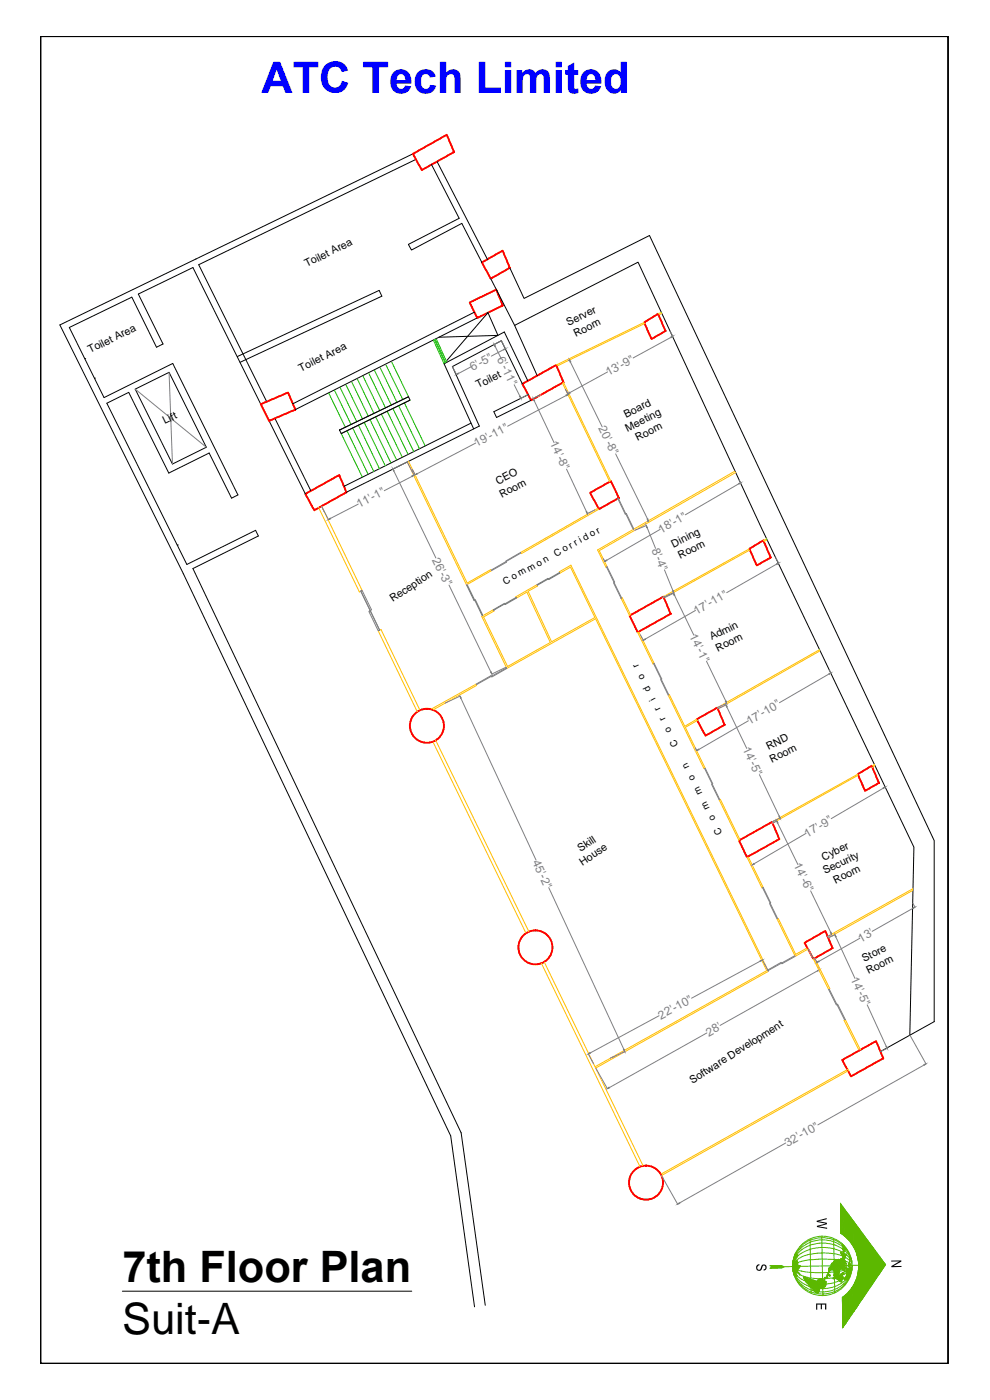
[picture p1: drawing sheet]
<svg xmlns="http://www.w3.org/2000/svg" width="297mm" height="420mm" viewBox="0 0 297 420" stroke-linecap="round" stroke-linejoin="round" font-family="sans-serif">
<!-- layer: wall -->
<g fill="none" stroke="#000" stroke-width=".3">
<path d="M123.9 46.2l-105.9 51.3 37 74.6 80.2 168.8 7.2 51.3M124.7 47.9l-65.1 31.5 20.4 41.2M129.5 49.4l8.3 16.1-15.3 7.8 1 1.7 15.1-8 6 11.8M131.2 48.5l15.1 29.4M58.8 77.7v.1M142.3 93.7l-54.5 27.5M143.2 95.4l-54.6 27.5M147.2 83.6l7.2 14M153 80.4l4.2 9.2 37.7-18.9 85.4 181.6v54.3l-16.1 9M25.4 107.6h.1M28.3 113.5h.1M40.6 116.8l10.1-5.1 11.2 22.5-10.2 5.1z"/>
<path d="M71.2 107l42.6-19.8 .8 1.7-42.6 19.8M131.7 101.2l17.7-.5-3-6.9-13.2 15.4M133.2 109.2l18.1-9.6 7.1 14.8M133.2 109.2l8.9 19.5M156.7 115.2l-6.3-12.9-14.7 7.7 8.1 17.9-39.9 19.8M158.5 118.4l-10.3 5.2 .8 1.7 10.4-5.2M161.2 112.7l-6.8-15.1 37-18.9 36.9 79.4 45.9 96.1-1.2 56.5M78.2 121.3l-20.3-41-16.4 8 7.4 14.9-1.9 1-7.4-15-18.8 9.1 10.4 21 20.6-10.2 19.6 39.4-1.9 1-6.7-13.5-12.2 6-12-24.2-6.5 3.2 24 48.4 20.6-10.2 .8 1.7-19.6 9.7 80.5 169.4 7.2 51.7M80.7 126.3l10.9 21.9M82.5 125.5l10.8 21.9M101.9 129.1l20.7-10 .4 1-20.6 10zM141.3 127l-38.1 19"/>
<path d="M53.2 163.6h.1"/>
</g>
<!-- layer: column -->
<g fill="none" stroke="#f00" stroke-width=".59">
<path d="M123.9 46.2l10.1-5.7 2.2 5.1-9.7 5.4zM144.6 78.8l6.2-3.6 2.2 5.2-5.8 3.2zM140.9 90.8l8-3.9 1.9 4.8-7.6 3.7zM193.3 96.8l4.2-2.6 2.2 5.1-4.2 2.5zM156.7 115.2l10.2-5.7 2.2 5.2-9.7 5.4zM78.2 121.3l8.2-3.5 2.2 5.1-7.9 3.4zM91.6 148.2l10.2-5.6 2.1 5.1-9.6 5.4zM177.1 147.9l6.2-3.5 2.4 5-6 3.4zM224.8 164.7l4.2-2.5 2.2 5.1-4.2 2.4zM188.9 184.8l10.2-5.7 2.1 5.1-9.9 5.6zM209 215.9l6.2-3.5 2.2 5.1-5.7 3.3zM257.4 232.4l4.1-2.6 2.2 5.2-4.1 2.3z"/>
<path d="M221.7 252.3l10-5.6 2.1 5.1-9.7 5.4zM241.4 282.9l6.2-3.5 2.2 5.2-5.7 3.2zM252.7 318.1l10.2-5.7 2.1 5.2-9.7 5.4z"/>
<circle cx="128.1" cy="217.8" r="5.1"/>
<circle cx="160.6" cy="284.3" r="5.1"/>
<circle cx="193.8" cy="354.9" r="5.1"/>
</g>
<!-- layer: glass -->
<g fill="none" stroke="#ffbf00" stroke-width=".3">
<path d="M193.3 96.8l-26.4 12.7M193.4 97.1l-26.3 12.8M198.4 93.8l-.9 .4M198.6 94.1l-1 .5M168.7 114.9l14.2 29.7M169.1 114.7l14.2 29.7M122.6 138.5l17.6 36.5 7-4 .2 .3-7.4 4.2-17.8-36.9M96.5 151.9l12.1 25.3-.8 .5-12.2-25.4M179.5 152.5l-23.2 13.3 .1 .3 23.3-13.3M220.5 141.4l-41.2 23.6 2.5 5.2 .3-.2-2.3-4.7 40.9-23.5M224.8 164.7l-25.7 14.4M225 165l-25.8 14.4"/>
<path d="M230 161.7l-1 .5M230.2 162.1l-1 .4M189.2 184.6l-2.5-5.2-.3 .2 2.5 5.2M191.7 189.6l4.6 9.5-.4 .1-4.6-9.4M245.9 195l-30.7 17.4M246.1 195.3l-30.7 17.5M126 213.1l-11.7-24.2-.8 .5 11.7 24.2M129.3 212.8l13.5-7.5 .2 .4-13.1 7.3M209 215.9l-3.5 2.1-4.7-9.5-.3 .1 10.7 22.1 .4-.2-6-12.2 3.6-2.1M129.9 222.6l27.9 57.4M130.7 222.2l28 57.4M257.4 232.4l-25.7 14.3"/>
<path d="M257.5 232.6l-25.7 14.4M262.4 229.5l-.8 .4M262.5 229.8l-.8 .5M222.1 252.1l-6-12.2-.3 .2 5.9 12.2M224.5 257.1l4.5 9.2-.4 .2-4.5-9.3M273.9 267.2l-25.4 14.3M274 266.7l-25.7 14.3M162.4 289.1l29.6 61.1M163.3 288.7l29.7 61.2M230.1 291.3l-51.4-105.6-26.6 14.9-7.6-15.6 3.5-2 .2 .4-3.1 1.8 7.2 14.8 12.8-7.2-7-15.1-3.1 1.8-.2-.4 6.3-3.6 .2 .4-2.8 1.5 7 15.2 13-7.3-7.3-15.1-3.2 1.8-.2-.4 3.5-2 59.3 121.9-51.9 29M230.4 291.1l-51.9 29.1M242.2 284.5l-3.5 1.9-5.2-10.7-.3 .2 5.4 11.1 3.8-2.2"/>
<path d="M244.4 287.6l4.6 9.1-.4 .2-4.5-9.1M258.2 315.1l-4.6-9.1-.3 .2 4.5 9.1M254.5 320.9l-56.2 31.5M254.7 321.3l-56.2 31.5"/>
</g>
<!-- layer: dimension -->
<g fill="none" stroke="#808080" stroke-width=".3">
<path d="M201.1 99.6l.8 1.4M40.6 116.8l21.3 17.4M50.7 111.7l1 27.6M135.7 110.1l1.3 2.3M141.2 110.1l-3.6 2M148.6 104l1.7 3.4M150.4 102.3l-2.2 1.1M150.5 102.3l1.2 2.4M151.1 104.9l-3.7 2M154.3 115.5l1.7 3.4M158.5 118.4l-2.2 1.1M162.3 118.5l-2.4 1.1"/>
<path d="M169.9 118.7l-17.6 9.2M170.4 118.2l-.8-1.4 .9 1.6M170.9 108l-.5 .2M171.1 108.6l9.6 19.5M182.3 111.6l-11.3 6.2M201.3 101.2l-11.3 6.2M122.1 138.7l-4.3 2M122.2 138.7l2.1 3.9M142.8 133l-17.6 9.2M160.2 120.2l6.1 12.7M184.7 136.2l9.6 19.5M96.5 152l2.1 3.9"/>
<path d="M107.5 151.3l-8.4 4.3M118.2 141.3l12.6 26.2M123.7 142.9l-8.4 4.4M123.7 140.9l.9 1.6M170 140.8l6 12.7M178.5 153l-2.3 1.1M185.3 149.6l2.3 4.7 .3-.2 2.3 4.7M185.5 149.5l4.5 9.4M193.9 157.7l-3.5 1.5M194.2 158.3l2.5 6.3M194.6 156.3l-.4 .2M198.1 158.9l-16.1 9.2"/>
<path d="M221.7 145.2l-16.1 9.3M221.8 144l.5 .9M108.2 177.4l5.7 11.8-.4 .2-2.8-5.9 .8-.5-2.9-5.8zM108.3 177.4l5.6 11.8M134.7 175.6l12.6 26.1M140 175.5h.2l2.3 4.7-.2 .1zM156.3 165.8l-4.6 2.6 .2 .3-4.5 2.6M156.4 165.9l-9.1 5.2M161.1 175.5l.1 .2 6.8-3.9v.2l-3.4 1.9-.2-.3zM181 167.6l.5 .9M182 170.1l4.5 9.4M182.1 170l2.3 4.7-.3 .2 2.3 4.7"/>
<path d="M199.4 171l2.5 6.3M202.1 178l-2.8 1.4M202.2 177.8l-3.5 1.5M202.4 178.6l5.8 12M232.7 167.4l1 1.6M233.1 169.3l-15.1 8.6M142.6 180l-.3 .3M144.9 184.8l-2.3-4.8-.1 .2 2.2 4.7M148 183l.1 .2 6.8-3.9 .1 .2-3.4 1.9-.2-.4zM192.1 190.5l1 1.7M196.1 199.2l4.6 9.4M196.3 199.1l2.3 4.7-.4 .1 2.3 4.7"/>
<path d="M208.7 183.2l-15.1 8.6M212 198.4l5.8 12M138.1 208.9l-4.5 2.1M138.3 209.5l22.5 48.6M151.9 200.2l-4.4 2.1M152 200.4l-9.1 5.1M152.1 200.6l-4.6 2.6-.2-.4-4.5 2.5M217.9 211.6l-2.5 1.1M218.1 211l-2.9 1.4M218.1 212.2l5.9 12.4M224.6 216.3l-15 8.6M248.8 202.3l-14.9 8.6"/>
<path d="M248.8 201.1l.6 .9M208.6 224.4l.5 .9M211.4 230.6l4.6 9.4M211.6 230.5l2.2 4.7-.3 .2 2.3 4.7M227.9 232.5l5.9 12.4M265 236.5l-15.6 9.2M265.6 236.2h.1M225.7 259.5v.1M233.1 246.4l-1.3 .6M233.3 247l6.1 12.5M234.1 245.5l-2.4 1.2M241.9 250.1l-15.7 9.1"/>
<path d="M164.6 266.4l22.6 48.6M228.8 266.4l4.6 9.3M229 266.3l2.2 4.7-.3 .2 2.3 4.7M243.2 267.4l6.1 12.5M273.9 271l.6 1.3M274 272.6l-12.3 6.9M228.2 288.4l-20.7 11.2M228.7 288.1l1.6 3M230.4 291.1l.2 .4M238.5 286.8l-8 4.5M238.6 287l-4 2.2-.2-.4-4.1 2.3M242.5 284.8l3.4 6.3"/>
<path d="M244.4 287.6l.8 1.3M245.3 291.3l-29.3 16.4M248.6 296.9l2.3 4.7 .4-.2 2.3 4.6M248.8 296.8l4.6 9.3M249.6 280.4l-1.3 .6M250.5 280.5l-2 1M250.8 281.1l5.7 12.5M258 281.6l-12.3 6.9M176.5 316.3l1.6 3M187.5 315.6l-4.4 2M197.8 304.8l-20.7 11.2M212.1 310l-29.3 16.4"/>
<path d="M260.2 301.6l5.7 12.5M266.2 314.6l-2 1M273 310.7l4.8 8.6M277.3 319.6l-31.9 18M178.7 320.5l3.6 6.3M198.5 352.8l4.8 8.6M235.8 343l-32 18"/>
</g>
<!-- layer: window -->
<g fill="none" stroke="#00b800" stroke-width=".3">
<path d="M98.6 117.9l5 10.3M100.3 117.1l5 10.3M102 116.3l5 10.3M103.8 115.4l5 10.3M105.5 114.6l5 10.3M107.2 113.8l5 10.3M108.9 112.9l5 10.3M110.7 112.1l5 10.3M112.4 111.2l5 10.4M114.1 110.4l5 10.3M115.8 109.6l5 10.3M117.6 108.7l5 10.4-20.7 10"/>
<path d="M130 102.1l3.2 7.1M130.4 101.9l3.2 7.1M130.5 101.8l3.2 7.1M130.9 101.6l3.2 7.1M104.1 129.3l6.4 13.1M105.8 128.4l6.4 13.1M107.5 127.6l6.3 13.1M109.3 126.8l6.3 13M111 125.9l6.3 13M112.7 125.1l6.3 13M114.4 124.3l6.3 12.9M116.2 123.4l6.2 13"/>
<path d="M117.9 122.6l6.2 12.9M119.6 121.8l6.3 12.9M121.3 120.9l6.3 12.9M123 120.1l-20.6 10 6.3 13.1"/>
</g>
<!-- layer: dimension -->
<g fill="#808080" stroke="#808080" stroke-width=".3">
<path d="M98.5 155.9l.6-.4 .1 .2z"/>
<path d="M123.6 142.8l.6-.2-.5 .4z"/>
<path d="M117.9 140.7l.4 .6-.2 .1z"/>
<path d="M147.2 201.7h.2l.2 .6z"/>
<path d="M124.6 142.5l.5-.4 .1 .2z"/>
<path d="M169.9 118.6l.6-.2-.6 .4z"/>
<path d="M175.9 153.6l.1-.1 .2 .6z"/>
<path d="M160 119.6l.4 .5-.2 .1z"/>
<path d="M170.4 118.1l.5-.4 .1 .2z"/>
<path d="M201.3 101.2l.6-.3-.5 .4z"/>
<path d="M170.9 108l.4 .6-.3 .1z"/>
<path d="M194.2 155.8l.2-.1 .1 .6z"/>
<path d="M193.9 157.7l.3 .6-.1 .1z"/>
<path d="M201.8 177.3l.2-.1 .2 .7z"/>
<path d="M181.5 168.5l.5-.5 .1 .3z"/>
<path d="M221.6 145.1l.7-.2-.5 .4z"/>
<path d="M217.6 210.5l.3-.1 .1 .6z"/>
<path d="M202.1 178l.4 .6-.3 .1z"/>
<path d="M193.1 192.1l.5-.4v.2z"/>
<path d="M233 169.2l.7-.2-.6 .4z"/>
<path d="M209.1 225.2l.5-.4 .1 .2z"/>
<path d="M248.7 202.2l.6-.2-.5 .4z"/>
<path d="M217.8 211.6l.4 .5-.2 .1z"/>
<path d="M233.7 245l.2-.1 .2 .6z"/>
<path d="M233.1 246.4l.3 .6h-.2z"/>
<path d="M249.1 279.9l.3-.1 .1 .6z"/>
<path d="M265 236.5l.6-.3-.5 .4z"/>
<path d="M225.7 259.6l.5-.4 .1 .2z"/>
<path d="M250.5 280.5l.4 .6-.2 .1z"/>
<path d="M265.8 314.1l.2-.1 .2 .6z"/>
<path d="M277.2 319.5l.6-.2-.5 .4z"/>
<path d="M203.3 361.4l.5-.4 .1 .2z"/>
<path d="M182.2 326.7l.5-.4 .2 .2z"/>
<path d="M245.3 291.2l.6-.2-.5 .5z"/>
<path d="M228.1 288.3l.6-.2-.5 .4z"/>
<path d="M176.5 316.3l.5-.4 .1 .2z"/>
<path d="M138 208.9l.4 .6-.2 .1z"/>
<path d="M187.1 315l.2-.1 .2 .7z"/>
<path d="M151.1 104.8l.6-.2-.6 .4z"/>
<path d="M137 112.4l.5-.4 .1 .2z"/>
<path d="M155.9 119l.2-.1 .2 .6z"/>
<path d="M148.3 103.4l.3 .5-.1 .1z"/>
<path d="M245.1 288.8l.5-.4 .2 .2z"/>
<path d="M273.9 272.4l.6-.2-.5 .5z"/>
</g>
<path d="M12.2 10.9h272.3v398.3h-272.3z" fill="none" stroke="#000" stroke-width=".55"/>
<path d="M36.7 387.5h86.8" fill="none" stroke="#000" stroke-width=".3"/>
<!-- layer: Tree -->
<path d="M252.2 361.3l13.5 18.2-12.8 18.8-.2-8.9" fill="none" stroke="#00b800" stroke-width=".3"/>
<!-- layer: S.tree -->
<g fill="none" stroke="#5cb800" stroke-width=".3">
<path d="M231 379.8h3.5l.8 .4-.8 .4h-3.5l.8-.4zM231.5 380l3-.1 .5 .3-.5 .2-3 .1 .5-.3zM237.8 379.3l1.7 1.5M237.8 379.6l1.5 1.4M237.8 379.8l1.5 1.4M237.8 379.9l1.5 1.4M237.9 378.8l1.8 1.8M237.9 379l1.8 1.7M237.9 378.5l2 1.9M237.9 378.6l1.9 1.9M238 378.3l2 1.9M238 378l.4 .4"/>
<path d="M238 378.2l.4 .4M238.1 377.9l.3 .4M238.1 377.8l.4 .3M238.1 377.6l.5 .5M238.2 377.5l.5 .5M238.2 377.3l.6 .6M238.3 377.2l.5 .5M238.3 377l.6 .6M238.4 376.9l.5 .6M238.4 376.8l.6 .6M238.4 376.7l.7 .6M238.6 376.4l.6 .6"/>
<path d="M238.6 376.3l.7 .7M238.6 378.7l.7 .7M238.6 376.2l.7 .6M238.7 378.7l.6 .6M238.8 378.6l.6 .6M238.9 376.2l.4 .5M238.9 378.5l.5 .5M238.9 378.4l.3 .3M239 378.3l.2 .2M239.2 377.2l-.7-.7 .1 7.2M239.7 379.8l.3 .3M239.9 379.8h.1"/>
<path d="M240.4 374.1l-1.8 2.4-.6 2.2M240.4 378.6l-2.5 1.1M243 378.1l3.7-.2 4.2 .1 2.6 .4 2.1 .9M243 371.8l.3 16.4M243.1 378.1l-2.7 .5M243.1 375a7.8 7.8 0 0 0-5.2 4.1l1.7 1.7M243.1 372.8a9.9 9.9 0 0 1 9.9 1.5M243.2 372.1l-1.6 .9-1.3 1M243.2 372.8a8.3 8.3 0 0 0-5.3 6M243.2 372.2a8.9 8.9 0 0 1 12.3 6.1M246.6 371l.3 17.9M249.3 379.5l.1 .1"/>
<path d="M249.4 380l2.3 2.3M249.4 379.5h.1M249.5 379.9l2.3 2.2M249.5 379.4v.1M249.5 379.8l2.3 2.2M249.5 379.3l.2 .1M249.6 379.1h.1M249.6 379.7l2.3 2.1M249.7 379.5l2.2 2.2M249.7 379.2v.1M249.7 379.5l2.2 2M249.8 379.1v.1"/>
<path d="M249.8 379.4l2.1 1.9M249.9 379l2.1 2.1M249.9 379.3l2 1.9M250 379l2.1 2M250 378.9l2.2 2M250.1 373.5a10.3 10.3 0 0 0-11.4 3.6l-.8 1.8M250.1 371.7l.4 16.4M250.1 378.8l2.2 2.1M250.2 373.5a7.8 7.8 0 0 1 5.4 5M250.2 378.7l2.3 2.2M250.2 374.8l-3.6-.4-3.5 .5M250.2 374.8l2.8 1.1"/>
<path d="M250.3 378.6l2.4 2.3M250.3 376.3a17 17 0 0 0-10.8 1.5l-1.6 1.6 1.5 1.5M250.3 376.3l.9 .2a7.4 7.4 0 0 1 4.4 2.5M250.4 378.5l3.1 3M250.4 378.4l3.1 2.9M250.5 378.3l3 2.8M250.6 378.1l2.9 2.8M250.7 378.1l2.8 2.7M250.8 378.1l2.8 2.6M251 378l2.8 2.7M251.2 378l1.8 1.7M251.3 378l1.7 1.6"/>
<path d="M251.5 378l1.5 1.5M251.6 377.9l.2 .2M251.9 378.2l1.2 1.1M252 378.1l1.1 1.1M252.1 378l1.1 1.1M252.2 378l1.1 1M252.2 376l1.5 1.5M252.2 375.8l.3 .3M252.3 377.9l1.1 1M252.3 375.8l.1 .1M252.3 377.7l1.2 1.2M252.4 370.2a11.6 11.6 0 0 1 .4 19.2"/>
<path d="M252.4 377.7l1.2 1M252.5 376.5l1.1 1.1M252.6 377.6l1 1M252.7 376.3l1 1M252.7 373.3l.2 2.4h.4a.73 .73 0 0 1 .7-.9l-1.3-1.2M252.7 377.6l.8 .8M252.7 373.4l.8 .7M252.8 374.7l.7 .6M252.8 373.8l1.1 1M252.8 377.5l.5 .4M252.8 376.3l.3 .2M252.9 377.4l.4 .4"/>
<path d="M252.9 374.9l.1 .1M252.9 374.6l.6 .6M252.9 374l.8 .8M252.9 377.2l.4 .4M252.9 377l.5 .6M252.9 375.7l.2 .1M252.9 374.4l.6 .7M252.9 374.3l1.5 1.6 1.1 2.5M253 376.2l.1 .1M253 375.5l.2 .3M253 374.3l.6 .6M253 375.9l1.5 1.2 1.1 1.6"/>
<path d="M253 375.4l.3 .3M253 375.2l.4 .4M253 375.1l.4 .3M253.1 376.2h.1M253.1 376.5l.6 .6M253.1 376.4l.6 .5M253.2 379.9l.7 .7M253.2 376.3l.6 .5M253.3 379.5l.3 .3M253.3 379.7l.2 .2M253.3 379.3l.3 .3M253.4 379.3l.1 .1"/>
<path d="M253.5 379.1l.3-.1 .2 .4zM253.5 379.1l.4 .3M253.6 376.5l.3 .3M253.7 379l.3 .3M253.7 376.5l.3 .2M253.8 376.4l.2 .1M253.8 379.9l.3 .2M253.8 379.7l.3 .3M254 379.7l.1 .1M254.5 379.3h.5l.3 .4-.7-.1zM254.5 379.3l.4 .3M254.6 379.5v.1"/>
<path d="M254.6 379.8a1.07 1.07 0 0 1 .7 1.6l-.4 .9a.84 .84 0 0 1-.3 1.1 .85 .85 0 0 1-1.4 .5l.6-.5 .3-1.1 .6-.9zM254.6 379.9l.8 .7M254.6 379.3l.4 .3M254.7 379.8l.5 .6M254.8 379.2l.5 .5M254.9 376.2l.1 7.1M255.1 379.6v.1M257.7 379.7l-22.4 .5M234.7 380l-3 .1M234.7 380.4h-3M234.9 380.1l-3 .1M234.9 380.2l-3 .1"/>
<path d="M237.8 380.1l1.5 1.4M237.8 380.3l2.2 2.1M237.8 380.7l1.2 1.1M237.9 380.9l1 1M237.9 381.1l1 .9M237.9 381.1a7.6 7.6 0 0 0 5.4 3.9M237.9 380.8l1.2 1.2 1.4 .8M238 381.4a8.3 8.3 0 0 0 5.4 5.8M238 381.7l1 .9M238.1 381.9l1 1M238.1 382.1l.8 .8M238.2 382.4l.6 .6"/>
<path d="M238.2 382.6l.5 .5M238.4 382.9l.2 .2M238.4 383.1a8.9 8.9 0 0 1 .3-7v.2a.47 .47 0 0 1 .6 .2 .47 .47 0 0 1-.2 .6l-.7 1.2v.4h.4l.3-.5 .3 .8a.49 .49 0 0 0 0 .6 .49 .49 0 0 0 .5 .2l.1 .5-.5 .6a.86 .86 0 0 0 .4 1.3l.1 .5-.1-.2a.84 .84 0 0 0-1-.6l.1 .7 .3 .3-.7 .3-.2-.1M238.9 382.2l-1-.9a9.2 9.2 0 0 0 10.8 5.3 9.7 9.7 0 0 0 4.4-2M238.9 382.4l-.9-.9a9.1 9.1 0 0 0 15.2 4.3M239.1 382.7l.2 .2M239.2 381.8l-1.3-1.3a17.1 17.1 0 0 0 8.9 1.5M239.9 382.5l.1 .1M240.5 382.8a18.5 18.5 0 0 0 9.9 .6M241.1 383.4l4.6 4.4M241.1 383.3l2.8 .8a1.14 1.14 0 0 0 1.8-.2l.7-.2 .5 .6a.23 .23 0 0 0 .4 .1 .23 .23 0 0 0-.1-.4l.3-.7h.5l.6-1.7a1.66 1.66 0 0 1 .6-1.6l.3-.1 .5-.7-.7 .4 .3-.5 .4-.1a1.41 1.41 0 0 1 1.8-.9l.1 .2 .4-.6 .4-.1a1.04 1.04 0 0 0-.5-1.5l.1-.3 .3 .5 .5-.1-.1 .5 .3-.5 .3 .4 .3-.3 .1 .1-.3 .5v.6l-.4 .3 .2 .3a.94 .94 0 0 1-.5 1.3v.5l.5 .1 .5 .6a.65 .65 0 0 0-.5 .9l-.2 .1a.8 .8 0 0 0-1-.7 .8 .8 0 0 0-.5 1.1l-.5 .6h.8a.89 .89 0 0 1 1.1-.6v.5l-.3-.1-.5 .6 .4-.1 .2 .3-.6 1.6-.7-.9 .1 .7-.2-.5-.8-.3-.2-.4-.2 .4-.5-.1 .4-.1 .1-.5-.2-.4a.87 .87 0 0 0 .1-1.2 .87 .87 0 0 0-1.2-.2l-.6 1 .4 .1 .2 .5-.8-.1v.7l-.6-.1-.2 .2v.9l.5 .3-.7 .2h.4a1.41 1.41 0 0 1-1.7 1.7l-.2 .5a.77 .77 0 0 1-.6 .9 .77 .77 0 0 1-.9-.5l-2.5-2.8zM241.1 383.3l4.6 4.4"/>
<path d="M241.2 383.2l4.6 4.3M241.3 383.8l4.2 4.1M241.4 383.2l4.4 4.2M241.6 384.2l3.8 3.8M241.8 384.6l3.5 3.4M241.9 383.5l3.9 3.8M242 383.4l.2 .2M242.3 383.7l3.5 3.4M242.5 385.5l2.6 2.5M242.6 383.8l3.3 3.2M242.8 383.8l3.1 3M242.8 386l.4 .4"/>
<path d="M242.9 383.8l3.1 2.9M243.3 384l2.8 2.7M243.6 384.1l2.7 2.6M243.8 384.1l2.7 2.6M244.1 384.2l2.5 2.5M244.1 387.2l.7 .6M244.3 384.2l2.5 2.4M244.7 384.4l2.2 2.1M244.9 384.5l2 1.9M245.1 384.5l2 1.9M245.2 384.4l2 1.9M245.3 384.3l2 2"/>
<path d="M245.3 384.2l2.2 2M245.4 384.1l2.2 2.1M245.5 384l2.2 2.1M245.6 383.9l2.1 2M245.7 383.9l2 1.9M245.8 383.8l2 1.8M245.9 383.7l1.4 1.3M246.1 383.7l1.3 1.2M246.3 383.7l1.2 1.1M247.2 384l.3 .2M247.2 384.4l.5 .4M247.2 383.9l.3 .2"/>
<path d="M247.3 383.8l.2 .1M247.3 384.3l.2 .2M247.3 383.6l.2 .1M247.4 383.5l.1 .1M247.4 385.1l.4 .4M247.5 383.4v.1M247.6 383.4h.1M247.6 385.1l.2 .2M247.7 384.7l.2 .2M247.7 385l.2 .2M247.8 383.4l.1 .1M247.8 384.6l.2 .2"/>
<path d="M247.9 383.3l.2 .2M248 383.2l.3 .3M248 383.1l.3 .2M248.1 382.8l.2 .1M248.1 383l.2 .1M248.1 382.6l.2 .2M248.2 382.6l.2 .2M248.3 382.5l.4 .4M248.3 382.3l.7 .7M248.3 383.4h.1M248.4 382.2l.1 .1M248.5 382.1l.1 .1"/>
<path d="M248.5 382h.1M248.6 381.8l.1 .2M248.6 381.7l.1 .1M248.6 382.4l.5 .4M248.6 381.5l.2 .2M248.6 381.4l.3 .2M248.6 381.2l.3 .3M248.6 381l.4 .4M248.6 380.9l.5 .4M248.7 380.7l.5 .5M248.7 380.6l.6 .6M248.8 380.5l.6 .6"/>
<path d="M248.8 382.5l.2 .1M248.8 380.4l.9 .7M248.9 380.3l.9 .8M249.1 380.2l2.3 2.3M249.2 380.1l2.3 2.2M249.2 380l2.4 2.3M249.9 383.7l.1 .1M250 383.6l.2 .2M250.2 382.8l1.3 1.3M250.2 382.7l1.7 1.6M250.2 383.6l.2 .2M250.2 382.5l1.5 1.4"/>
<path d="M250.2 382.4l2.4 2.2M250.3 383.5l.2 .2M250.3 382.3l2.3 2.2M250.3 381.9l2.3 2.3M250.3 381.7l2.4 2.3M250.3 381.6l2.4 2.3M250.3 383.4l.2 .2M250.3 382.1l2.3 2.2M250.4 383.2l.6 .6M250.4 387a10.2 10.2 0 0 1-7 .2M251.6 382.7l1.2 1.1M251.7 384.3l.2 .2"/>
<path d="M251.9 382.7l.9 1M252 382.6l.9 1M252.1 382.6l.4 .3M252.2 382.5l.3 .3M252.2 384.5l.3 .3M252.2 382.4l.4 .4M252.3 384.7l.1 .1M252.4 382.3l.3 .3M252.4 382.3l.4 .3M252.6 382.2l.2 .2M252.6 383.1l.4 .3M252.7 382.1l.4 .4"/>
<path d="M252.7 383l.3 .3M252.8 382l.4 .4M252.9 382l.3 .3M253 381.9l.2 .2M253.1 381.3l-2.1 .4-4.2 .3M253.1 382.5l-2.6 .9M253.1 381.8l.1 .1M253.2 381.4l.3 .2M253.2 385.3l-1.3 1-1.5 .7M253.3 383.9l.2 .2M253.3 383.8l.3 .3M253.4 380l.1 .1"/>
<path d="M253.5 383.7l.3 .4M253.5 383.7l.5 .4M253.6 383.5l.5 .5M253.7 383.4l.6 .6M253.7 380.3l.2 .2M253.8 383.3l.6 .6M253.8 381.6l.1 .1M253.8 381.4l.2 .2M253.8 383.2l.6 .6M253.9 383.1l.5 .5M253.9 382.9l.6 .6M253.9 381.9h.1"/>
<path d="M253.9 381.3l.3 .4M254 382.8l.6 .6M254 382.6l.6 .7M254 380.6a.52 .52 0 0 1 .6 .5 .52 .52 0 0 1-.4 .6h-.3v.3l-.1-.4v-.3l.4-.1zM254 382.5l.7 .7M254.1 382.4l.7 .7M254.1 382.2l.8 .8M254.1 381.3l.3 .3M254.1 380.8h.1M254.1 380.6l.4 .5M254.1 382.1l.9 .8M254.1 381.2l.3 .3"/>
<path d="M254.1 380.9l.4 .3M254.2 381.1l.3 .3M254.2 382l.8 .8M254.3 380.7l.1 .1M254.4 382l.5 .5M254.4 381.8l.5 .5M254.5 381.7l.4 .5M254.6 381.6l.4 .4M254.6 381.5l.5 .5M254.6 380.1l.8 .8M254.7 381.4l.5 .4M254.7 381.2l.5 .5"/>
<path d="M254.7 381l.5 .5M254.7 380.9l.6 .5M254.7 380.7l.6 .6M254.7 380.6l.6 .6M254.8 380.4l.6 .6M255.6 381.1l-.7 2.2-1.7 2.4M255.6 381l-.7 2-1.7 2.3M255.6 380.7a9.6 9.6 0 0 1-9.3 4.7l-3-.3M255.6 380.9l-1.1 2.3-1.3 1.4M255.7 380.4l-1.2 1.2-1.4 .9M255.7 380.1l-2.6 1.1"/>
<circle cx="246.8" cy="379.9" r="8.9"/>
</g>
<!-- layer: ceco.net 83 -->
<path d="M227.1 379.7l.8-.3v.3l-.6 .3-.1 .6 .3 .4 .4 .1 .6-1.3 1-.3 .4 .4v1l-.8 .4v-.3l.4-.2 .2-.5-.2-.4-.4-.1-.8 1.4-1 .1-.4-.6zM245 366.4l3-.8v.3l-2.5 .6 2.6 .5v.4l-2.6 .7 2.7 .4v.3l-3.1-.6v-.3l2.6-.7-2.7-.5zM267.4 378.3h3v.3l-2.3 1.4 2.4-.1v.3l-3.1 .1v-.3l2.4-1.4h-2.4zM244.9 391.2h3v1.8h-.4l.1-1.5h-1v1.4h-.3v-1.4h-1.1v1.6h-.3z" fill="#000"/>
<path d="M252.2 361.3l.2 8.9" fill="none" stroke="#000" stroke-width=".3"/>
<!-- layer: S.tree -->
<g fill="#5cb800" stroke="#5cb800" stroke-width=".3">
<path d="M257.7 368.8l8 10.7-8.2 12.1z"/>
<path d="M253.8 388.5v8.6l-.9 1.2z"/>
<path d="M253.5 363.2v7.8l-1.1-.8z"/>
<path d="M257.7 379.7l-.2 11.9zM257.7 379.7l-.2 11.9z"/>
<path d="M257.6 368.6l-.1 9.7zM257.7 368.8v10.9z"/>
<path d="M257.6 381.1l-.2 1.4-.1 9.5zM257.6 381.1l-.1 10.5-.2 .4z"/>
<path d="M257.3 368.2l-.1 8.7 .4-8.3zM257.6 368.6l-.1 9.7-.3-1.4z"/>
<path d="M257.4 382.5l-.4 1.4-.1 8.6zM257.4 382.5l-.1 9.5-.4 .5z"/>
<path d="M256.9 367.6l-.1 8 .5-7.4zM257.3 368.2l-.1 8.7-.4-1.3z"/>
<path d="M257 383.9l-.6 1.3-.1 8.1zM257 383.9l-.1 8.6-.6 .8z"/>
<path d="M256.3 366.8l-.1 7.5 .7-6.7zM256.9 367.6l-.1 8-.6-1.3z"/>
<path d="M256.4 385.2l-.7 1.2-.1 8zM256.4 385.2l-.1 8.1-.7 1.1z"/>
<path d="M255.5 365.7l-.1 7.4 .9-6.3zM256.3 366.8l-.1 7.5-.8-1.2z"/>
<path d="M255.7 386.4l-.9 1.1v8.1zM255.7 386.4l-.1 8-.8 1.2z"/>
<path d="M254.6 364.6l-.1 7.4 1-6.3zM255.5 365.7l-.1 7.4-.9-1.1z"/>
<path d="M254.8 387.5l-1 1v8.6zM254.8 387.5v8.1l-1 1.5z"/>
<path d="M253.5 363.2v7.8l1.1-6.4zM254.6 364.6l-.1 7.4-1-1z"/>
<path d="M253 389.2l-.1 9.1 .9-9.8zM252.7 389.4l.3-.2-.1 9.1z"/>
<path d="M252.4 361.6v8.6l1.1-7zM252.2 361.3l.2 .3v8.6z"/>
</g>
<text font-size="13" fill="#00f" x="78.5" y="28">ATC Tech Limited</text>
<g font-size="13">
<text x="36.7" y="384.8">7th Floor Plan</text>
<text x="36.7" y="400.4">Suit-A</text>
</g>
<g font-size="3.6" fill="#808080">
<text x="149.1" y="107.9" transform="rotate(64 149.1 107.9)">6'-11&quot;</text>
<text x="141.7" y="111.3" transform="rotate(-28 141.7 111.3)">6'-5&quot;</text>
<text x="182.6" y="112.9" transform="rotate(-29 182.6 112.9)">13'-9&quot;</text>
<text x="179.5" y="128.6" transform="rotate(64 179.5 128.6)">20'-8&quot;</text>
<text x="143" y="134.2" transform="rotate(-28 143 134.2)">19'-11&quot;</text>
<text x="164.9" y="133.1" transform="rotate(65 164.9 133.1)">14'-8&quot;</text>
<text x="107.8" y="152.6" transform="rotate(-28 107.8 152.6)">11'-1&quot;</text>
<text x="198.4" y="160.2" transform="rotate(-30 198.4 160.2)">18'-1&quot;</text>
<text x="129.6" y="167.9" transform="rotate(64 129.6 167.9)">26'-3&quot;</text>
<text x="195.5" y="165" transform="rotate(68 195.5 165)">8'-4&quot;</text>
<text x="209" y="184.6" transform="rotate(-30 209 184.6)">17'-11&quot;</text>
<text x="206.8" y="190.8" transform="rotate(64 206.8 190.8)">14'-1&quot;</text>
<text x="224.8" y="217.6" transform="rotate(-30 224.8 217.6)">17'-10&quot;</text>
<text x="222.7" y="224.8" transform="rotate(64 222.7 224.8)">14'-5&quot;</text>
<text x="242.2" y="251.4" transform="rotate(-30 242.2 251.4)">17'-9&quot;</text>
<text x="159.7" y="258.6" transform="rotate(65 159.7 258.6)">45'-2&quot;</text>
<text x="238.1" y="259.7" transform="rotate(64 238.1 259.7)">14'-6&quot;</text>
<text x="258.3" y="282.9" transform="rotate(-29 258.3 282.9)">13'</text>
<text x="255.2" y="293.8" transform="rotate(65 255.2 293.8)">14'-5&quot;</text>
<text x="198.3" y="306" transform="rotate(-28 198.3 306)">22'-10&quot;</text>
<text x="212.7" y="311.1" transform="rotate(-30 212.7 311.1)">28'</text>
<text x="236.3" y="344.2" transform="rotate(-29 236.3 344.2)">32'-10&quot;</text>
</g>
<g font-size="3.2">
<text x="92" y="80.2" transform="rotate(-26 92 80.2)">Toilet Area</text>
<text x="170.6" y="97.9" transform="rotate(-26 170.6 97.9)">Server</text>
<text x="172.8" y="101.1" transform="rotate(-26 172.8 101.1)">Room</text>
<text x="27.1" y="106" transform="rotate(-26 27.1 106)">Toilet Area</text>
<text x="90.3" y="111.5" transform="rotate(-26 90.3 111.5)">Toilet Area</text>
<text x="143.5" y="116.6" transform="rotate(-26 143.5 116.6)">Toilet</text>
<text x="187.9" y="125.4" transform="rotate(-26 187.9 125.4)">Board</text>
<text x="49.5" y="127.4" transform="rotate(-26 49.5 127.4)">Lift</text>
<text x="188.3" y="129.5" transform="rotate(-26 188.3 129.5)">Meeting</text>
<text x="191.3" y="132.4" transform="rotate(-26 191.3 132.4)">Room</text>
<text x="149.5" y="145.6" transform="rotate(-28 149.5 145.6)">CEO</text>
<text x="150.6" y="149.4" transform="rotate(-28 150.6 149.4)">Room</text>
<text x="202.1" y="164.3" transform="rotate(-26 202.1 164.3)">Dining</text>
<text x="204.1" y="167.7" transform="rotate(-26 204.1 167.7)">Room</text>
<text x="117.8" y="180.8" transform="rotate(-33 117.8 180.8)">Reception</text>
<text x="213.5" y="192.2" transform="rotate(-26 213.5 192.2)">Admin</text>
<text x="215.4" y="195.6" transform="rotate(-26 215.4 195.6)">Room</text>
<text x="230.6" y="225.1" transform="rotate(-26 230.6 225.1)">RND</text>
<text x="231.6" y="228.9" transform="rotate(-26 231.6 228.9)">Room</text>
<text x="174.1" y="255.7" transform="rotate(-33 174.1 255.7)">Skill</text>
<text x="174.8" y="259.9" transform="rotate(-34 174.8 259.9)">House</text>
<text x="247.2" y="258.3" transform="rotate(-26 247.2 258.3)">Cyber</text>
<text x="247.6" y="262.4" transform="rotate(-26 247.6 262.4)">Security</text>
<text x="250.7" y="265.2" transform="rotate(-26 250.7 265.2)">Room</text>
<text x="259.3" y="288.6" transform="rotate(-26 259.3 288.6)">Store</text>
<text x="260.6" y="292.3" transform="rotate(-26 260.6 292.3)">Room</text>
<text x="207.7" y="325.3" transform="rotate(-33 207.7 325.3)">Software Development</text>
</g>
<g font-size="2.9">
<text x="179.5" y="160.1" transform="rotate(-30 179.5 160.1)">r</text>
<text x="166.8" y="167.1" transform="rotate(-29 166.8 167.1)">C o</text>
<text x="171.3" y="164.6" transform="rotate(-30 171.3 164.6)">r</text>
<text x="172.8" y="163.8" transform="rotate(-31 172.8 163.8)">r</text>
<text x="174.3" y="163" transform="rotate(-28 174.3 163)">i</text>
<text x="175.5" y="162.3" transform="rotate(-29 175.5 162.3)">d o</text>
<text x="158.8" y="171.5" transform="rotate(-29 158.8 171.5)">m</text>
<text x="161.5" y="170" transform="rotate(-28 161.5 170)">o</text>
<text x="163.5" y="168.9" transform="rotate(-29 163.5 168.9)">n</text>
<text x="151.5" y="175.5" transform="rotate(-29 151.5 175.5)">C</text>
<text x="154" y="174.1" transform="rotate(-28 154 174.1)">o m</text>
<text x="191.7" y="199.8" transform="rotate(-114 191.7 199.8)">r</text>
<text x="193.6" y="203.4" transform="rotate(-117 193.6 203.4)">o</text>
<text x="195.3" y="207" transform="rotate(-117 195.3 207)">d</text>
<text x="196.7" y="209.7" transform="rotate(-118 196.7 209.7)">i</text>
<text x="198.3" y="212.8" transform="rotate(-118 198.3 212.8)">r</text>
<text x="199.8" y="215.9" transform="rotate(-118 199.8 215.9)">r</text>
<text x="201.6" y="219.5" transform="rotate(-117 201.6 219.5)">o</text>
<text x="203.6" y="223.5" transform="rotate(-117 203.6 223.5)">C</text>
<text x="206.9" y="230.1" transform="rotate(-117 206.9 230.1)">n</text>
<text x="208.6" y="233.7" transform="rotate(-116 208.6 233.7)">o</text>
<text x="210.8" y="238" transform="rotate(-116 210.8 238)">m</text>
<text x="213" y="242.3" transform="rotate(-116 213 242.3)">m</text>
<text x="214.8" y="245.9" transform="rotate(-117 214.8 245.9)">o</text>
<text x="216.8" y="250" transform="rotate(-117 216.8 250)">C</text>
</g>
</svg>
